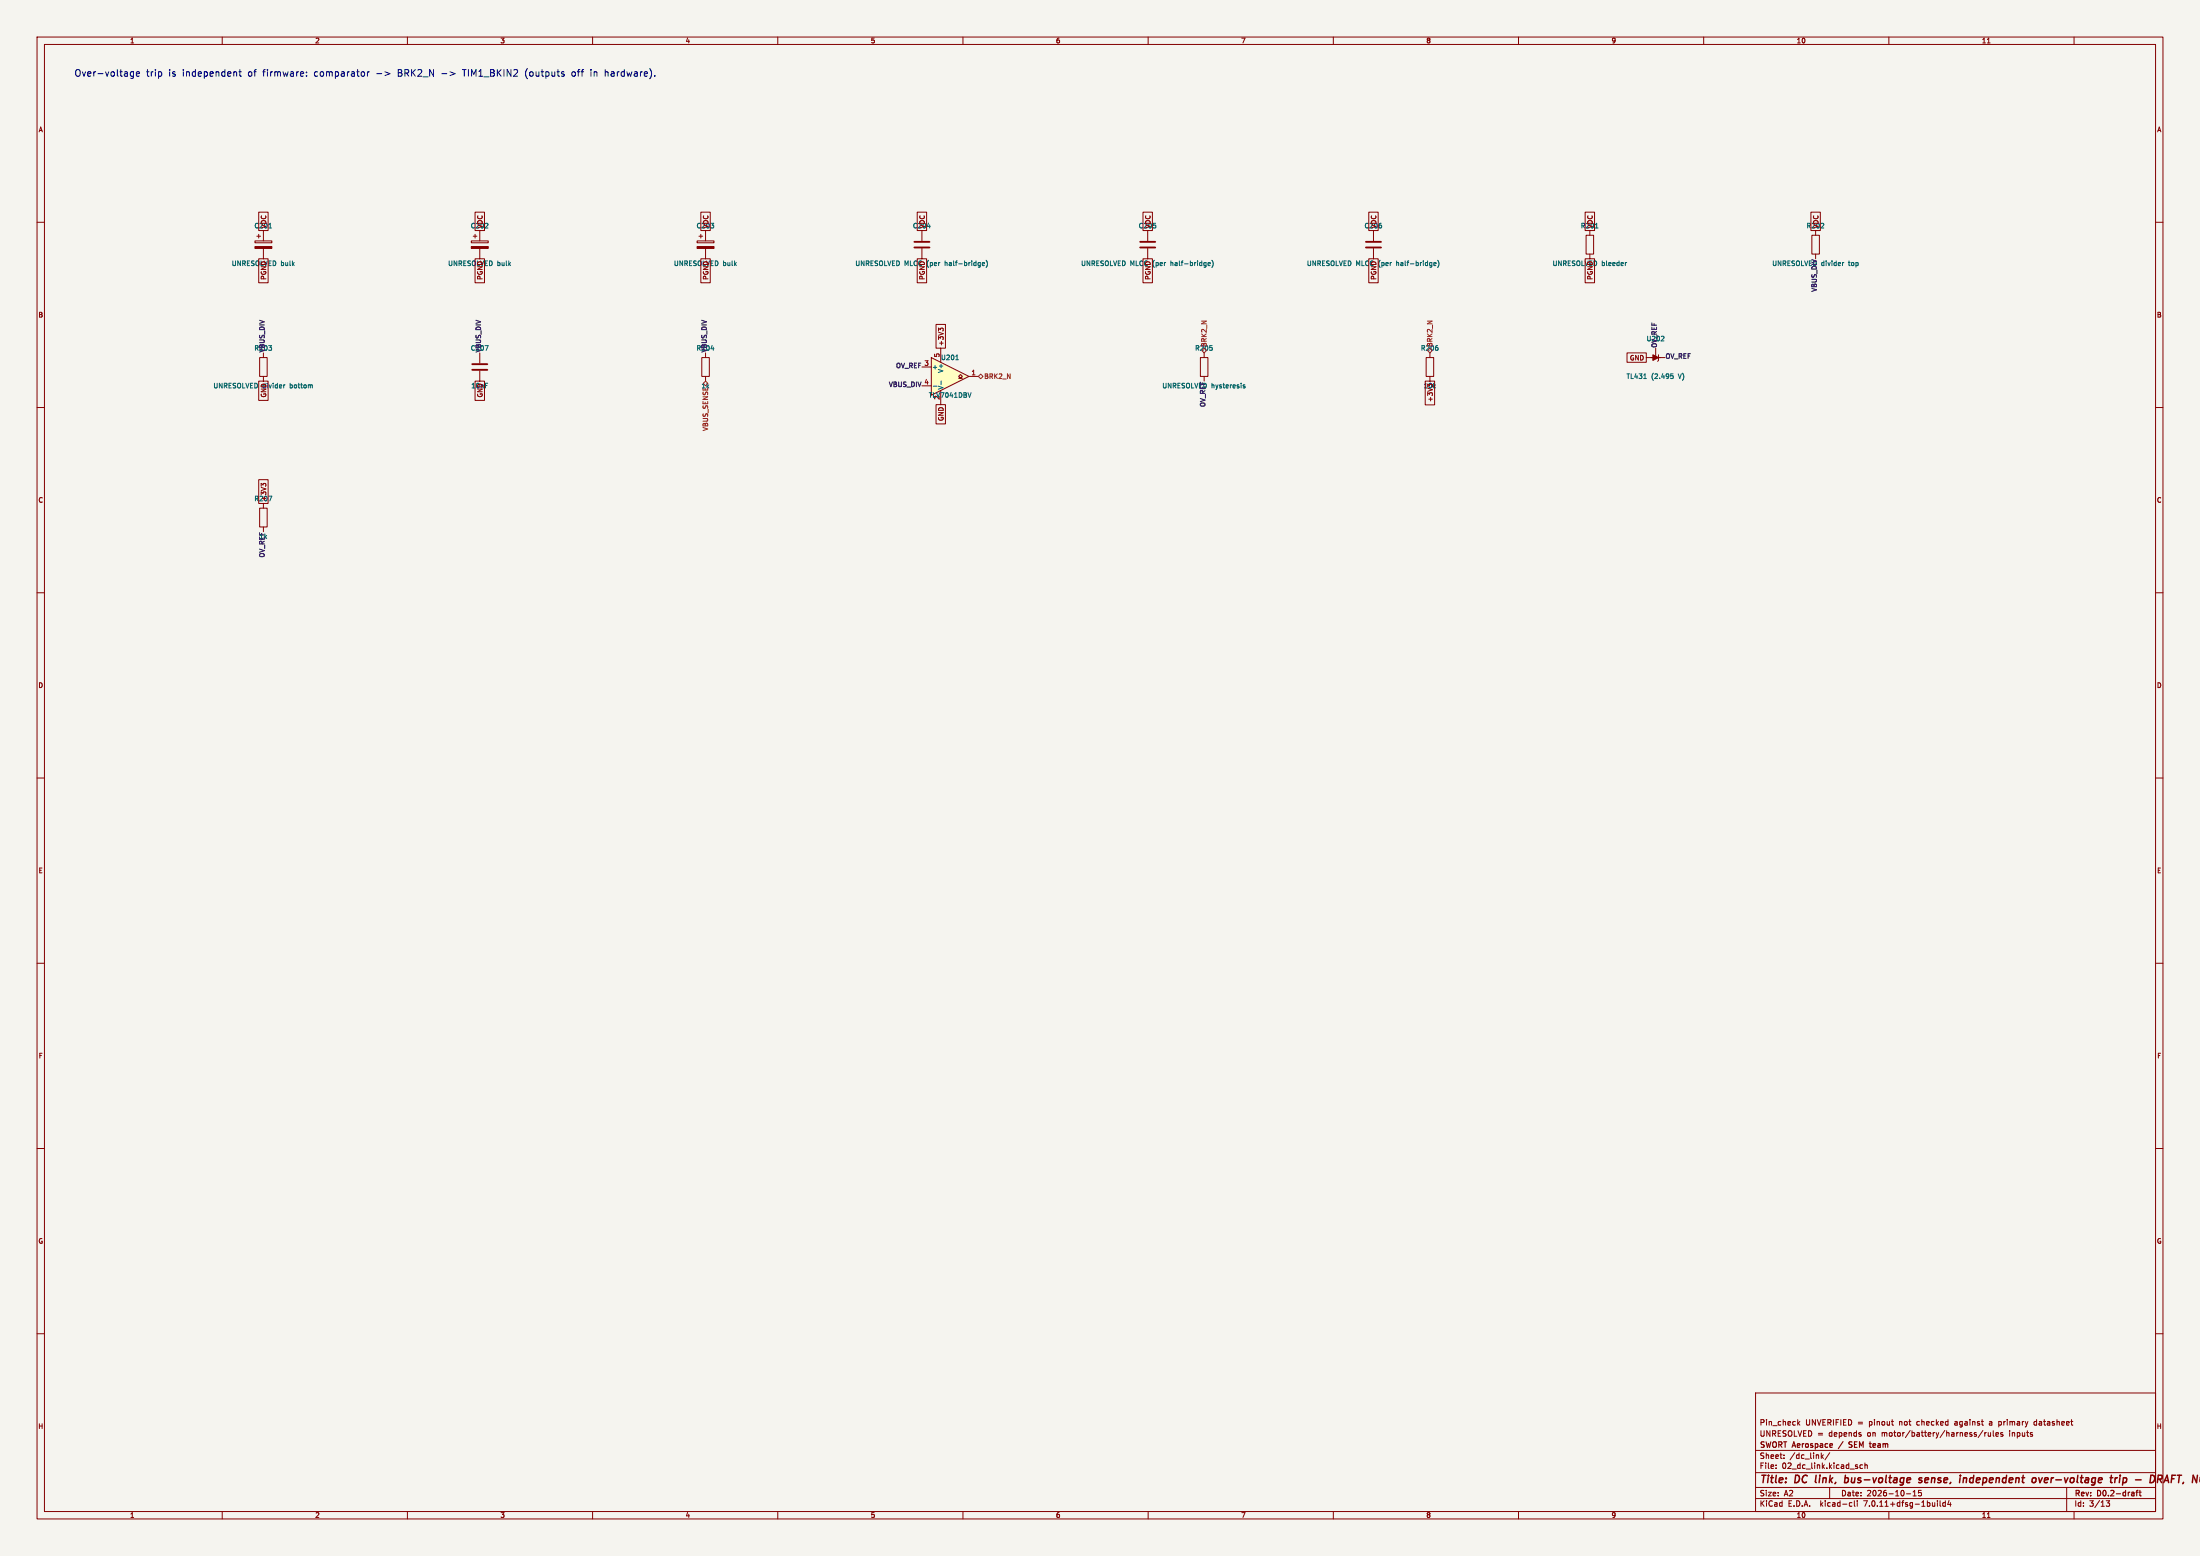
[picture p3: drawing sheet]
<svg xmlns="http://www.w3.org/2000/svg" width="594mm" height="420mm" viewBox="0 0 594 420" stroke-linecap="round" stroke-linejoin="round" font-family="sans-serif">
<path d="M0 0h594v420h-594z" fill="#f5f4ef" stroke="#f5f4ef" stroke-width=".27"/>
<g fill="none" stroke="#840000" stroke-width=".27">
<path d="M10 10h574v400h-574zM12 12h570v396h-570zM60 10v2M110 10v2M160 10v2M210 10v2M260 10v2M310 10v2M360 10v2M410 10v2M460 10v2M510 10v2"/>
<path d="M536.6 11.6h.7M560 10v2M10 60h2M582 60h2M248.9 62.2v2.8M248.9 67.1v2.8M10 110h2M582 110h2M70.1 137.2h2v5h-2zM71.1 135.9v1.3M10 160h2M71.1 142.2v1.3"/>
<path d="M582 160h2M10 210h2M582 210h2M10 260h2M582 260h2M10 310h2M582 310h2M10 360h2M474 376h108v32h-108zM582 360h2M474 397.5h108M474 391.5h108"/>
<path d="M479.5 396.2v.2M479.5 395.4v.2M481.7 393.5v.2M481.7 392.7v.2M485.4 383.2v1.5M485.5 384.1l.5 .6M486 383.7l-.6 .5M491.7 392.2v1.5M491.9 393.1l.4 .6M492.3 392.7l-.6 .5M494 392.1l-1.3 1.9M501.5 395.9v.4"/>
<path d="M502.5 387.2v.4M502.9 395.4h-.4l-.3 .3 .1 .6h.6M503.5 395.5l.6-.1 .1 1M503.5 394.9v1.5M510.7 383.7h.5M511.1 384.7h.1M535.4 386.1l-1.3 1.9M535.9 386.7v1M536.3 386.7l-.4 .3M536.8 386.7l.1 .9 .6-.1M537.2 384.2v.4M537.5 386.7v1"/>
<path d="M538.2 386.2v1.3l.2 .2M538.9 387.2l.7-.2-.1-.3h-.4l-.2 .2 .1 .7h.5M539.7 384.6l.4 .1M539.7 383.7v1.5M540.1 383.7h-.4M540.7 386.7h-.3l-.2 .2v.2l.5 .1v.4h-.5M549.7 383.7l-.5 .3v.5l.5 .2M60 408v2M110 408v2M160 408v2M210 408v2M260 408v2"/>
<path d="M310 408v2M360 408v2M410 408v2M460 408v2M474 404.5h108M474 401.5h108M494 401.5v3M499.6 405.6h.4M500 406.5l-.4 .1M500.7 405.1v1.3l.2 .2M501.5 405.1v.1M501.5 405.6v1"/>
<path d="M510 408v2M514.7 403.2h1.2M516.5 403.8h.9M516.5 402.7l.5-.4v1.5M518.7 402.3h-.7v.7l.7-.1v.7l-.2 .2-.5-.2M523.1 405.1v.1M523.1 405.6v1M523.8 405.1v1.3l.2 .2M525.2 405.6h-.4l-.3 .3 .2 .6h.5M525.2 405.1v1.5M526.2 405l-.3 1.1h.9M526.6 405.6v1"/>
<path d="M536.6 409.6h.7M558 401.5v6.5M560 408v2M568.7 405.1h.9l-.5 .5 .4 .2v.6l-.8 .1"/>
</g>
<path d="M497.6 389.1l-1.3 1.9M499.2 390.6h.7M500.1 389.2h-.6l-.3 .3 .1 .3 .6 .2M506.2 389.7l-.5 .2 .1 .7 .4 .1M506.4 390l-.7 .2M576.7 402.8h.6M577 402.3l-.1 1.5M577.6 402.8h.5M577.8 402.3v1.3l.3 .2" fill="none" stroke="#840000" stroke-width=".3"/>
<g fill="none" stroke="#840000" stroke-width=".4">
<path d="M490.4 398.2l-.2 1.9M498.2 399h.7M498.3 398.2l-.3 2M518.9 399l-.4-.1-.4 .2 .1 .3 .7 .2-.1 .5h-.8M519.9 399l-.2 .9 .2 .3M520.7 399.3l-1 .2M529.3 398.2v.2M530.2 399.1l.3-.2 .4 .1v1.2M530.2 398.9l-.2 1.3M550.5 398.9l.3 1.3 .6-1.3M552.1 399.1l-.1 1M553 399.3l-1 .2"/>
<path d="M569.7 398.9h.8M571.1 398.9l-.1 1.3M571.7 398.9l-.6 .3M572.4 398.9l-.2 1.3M572.5 398.2l-.1 .2M573.3 399h.8M573.3 398.9l-.2 2M581.8 399.1a.72 .72 0 0 0-.6-.9h-.5l-.2 2 1-.3M583.7 399.1l.1-.5-.1-.3-1-.1-.2 2M584.5 399.6h.9M498.9 400l-.3 .2-.6-.1M574 400l-.3 .2-.5-.1"/>
<path d="M584.2 400.2l.9-2 .4 2"/>
</g>
<path d="M250.4 61.1h.8M265.2 71.3l.6-.1v-.3h-.4l-.2 .1 .1 .6h.5M266.2 70.2a1.46 1.46 0 0 1 0 2M72.5 133.9h.9l-.6 1.3" fill="none" stroke="#006464" stroke-width=".27"/>
<path d="M246.9 66.8h4.1M246.9 65.3h4.1" fill="none" stroke="#840000" stroke-width=".51"/>
<path d="M251.5 96.5l10.1 5.1-10.1 5.1z" fill="#ffffc2"/>
<g fill="none" stroke="#840000" stroke-width=".27">
<path d="M69.8 57.3h2.6v4.9h-2.6zM128.3 57.3h2.5v4.9h-2.5zM189.2 57.3h2.6v4.9h-2.6zM247.6 57.3h2.6v4.9h-2.6zM308.6 57.3h2.5v4.9h-2.5zM369.6 57.3h2.5v4.9h-2.5zM428 57.3h2.5v4.9h-2.5zM488.9 57.3h2.6v4.9h-2.6zM68.8 65h4.6v.5h-4.6zM69.3 63.8h1.1M69.8 69.9h2.6v6.4h-2.6zM69.8 63.2v1.1"/>
<path d="M71.1 62.2v2.8M71.1 67.1v2.8M127.3 65h4.5v.5h-4.5zM127.8 63.8h1M128.3 69.9h2.5v6.4h-2.5zM128.3 63.2v1.1M129.5 62.2v2.8M129.5 67.1v2.8M188.2 65h4.6v.5h-4.6zM188.7 63.8h1M189.2 69.9h2.6v6.4h-2.6zM189.2 63.2v1.1"/>
<path d="M190.5 62.2v2.8M190.5 67.1v2.8M247.6 69.9h2.6v6.4h-2.6zM308.6 69.9h2.5v6.4h-2.5zM309.9 62.2v2.8M309.9 67.1v2.8M369.6 69.9h2.5v6.4h-2.5zM370.8 62.2v2.8M370.8 67.1v2.8M428 69.9h2.5v6.4h-2.5zM428.2 63.5h2.1v5.1h-2.1zM429.3 62.2v1.3"/>
<path d="M429.3 68.6v1.3M489.2 63.5h2v5.1h-2zM490.2 62.2v1.3M490.2 68.6v1.3M70.1 96.5h2v5.1h-2zM71.1 95.3v1.2M129.5 95.3v2.7M189.5 96.5h2v5.1h-2zM190.5 95.3v1.2M248.9 99.1h2.6M251.5 96.5l10.1 5.1-10.1 5.1zM252.7 87.6h2.6v6.4h-2.6z"/>
<path d="M253.9 89l-.5-.4v.8M253.9 88.8l.2-.2 .6 .2M254 94v3.8M324.1 96.5h2v5.1h-2zM325.1 95.3v1.2M385.1 96.5h2v5.1h-2zM386.1 95.3v1.2M439.3 95.3h5.2v2.5h-5.2zM444.5 96.5h5.1M445.8 96.5h2.5M447 94v2.5M447.8 95.8v1.5l-.3 .2"/>
<path d="M69.8 102.9h2.6v5.2h-2.6zM71.1 101.6v1.3M128.3 102.9h2.5v5.2h-2.5zM129.5 100.1v2.8M190.5 101.6v1.3M248.9 104.1h2.6M252.7 109.2h2.6v5.2h-2.6zM254 105.4v3.8M258.8 102.1h.5l-.5-.5 .5-.5 .5 .5-.5 .5h.5M261.6 101.6h2.6M325.1 101.6v1.3M384.8 102.9h2.5v6.4h-2.5z"/>
<path d="M386.1 101.6v1.3M69.8 129.5h2.6v6.4h-2.6zM71 130.9l-.5-.4v.8M71 130.7l.2-.2 .6 .2"/>
</g>
<g fill="none" stroke="#006464" stroke-width=".27">
<path d="M72.6 61.5h.7M326.2 71.3l.6-.1-.1-.3h-.3l-.2 .1v.6h.5M327.2 70.2a1.46 1.46 0 0 1 0 2M387.1 71.3l.6-.1v-.3h-.4l-.2 .1 .1 .6h.5M388.2 70.2a1.46 1.46 0 0 1 0 2M430.7 61.5h.8M439.2 70.9l-.3 .1M497.8 70.9l-.3 .1M131 93.3h.8l-.5 1.3M192 94.1h.8M258.1 97.1h.7M448.5 92h.8"/>
<path d="M449.2 90.9v.4M77 103.9l-.3 .1M84.2 103.9l.1 .2v.6M252 104.2h1M254.1 102.8v1M262.2 106l-.4 1.3M335.6 104.1l.6 .4-.2 .2h-.4M335.6 104.1h.1M336.1 103.9l-.5 .2M443.8 102.2h.7M451.1 100.9h.6M451.2 101.4l.6 .2-.1 .5-.5 .1"/>
</g>
<g fill="#840000" stroke="#840000" stroke-width=".27">
<path d="M446.3 95.8l1.5 .7-1.5 .8z"/>
<path d="M188.2 66.5h4.6v.6h-4.6z"/>
<path d="M68.8 66.5h4.6v.6h-4.6z"/>
<path d="M127.3 66.5h4.5v.6h-4.5z"/>
</g>
<path d="M307.8 66.8h4.1M307.8 65.3h4.1M368.8 66.8h4.1M368.8 65.3h4.1M127.5 99.8h4.1M127.5 98.3h4.1" fill="none" stroke="#840000" stroke-width=".51"/>
<path d="M189.9 103.5l.6-.6 .6 .6-.6 .6zM264.2 101.6l.6-.6 .6 .6-.6 .6z" fill="none" stroke="#725600" stroke-width=".27"/>
<g fill="none" stroke="#0000c2" stroke-width=".27">
<path d="M36 19.4v1.4l-.3 .4-.4-.1M36 19.5l-.5-.1-.3 .3 .2 .8h.6M36.8 20l.9-.2-.1-.3-.5-.1-.3 .2 .1 .9h.7M43.6 19.5v.9M63.8 19.5l.1 1.1M64.5 19.4h.7M64.8 18.8v1.5l.4 .3M82.8 19.5v.1M99.2 19.4v1.2M99.7 19.4l-.5 .3M101.7 19.9h1.4M103.9 19.4l1.4 .5-1.4 .5"/>
<path d="M119.3 19.9h1.3M121.5 19.4l1.4 .5-1.4 .5M159.6 18.8v.1M159.6 19.4v1.2M163.4 18.8v1.8M163.7 19.4l-.3 .1M82.8 20.4v.2M152.3 20.1v.4"/>
</g>
<g font-size="2.8" fill="#840000">
<text x="475" y="400.9">Title:</text>
<text x="484.7" y="400.9">DC</text>
<text x="491" y="400.9">link,</text>
<text x="499.7" y="400.9">bus-voltage</text>
<text x="520.6" y="400.9">sense,</text>
<text x="532.3" y="400.9">independent</text>
<text x="552.8" y="400.9">over-voltage</text>
<text x="574.7" y="400.9">trip</text>
<text x="582.2" y="400.9">-</text>
<text x="587" y="400.9">DRAFT</text>
</g>
<g font-size="2.5" fill="#0000c2">
<text x="20" y="20.9">Over-voltage</text>
<text x="39.4" y="20.9">trip</text>
<text x="45.5" y="20.9">is</text>
<text x="49.3" y="20.9">independent</text>
<text x="67" y="20.9">of</text>
<text x="71.1" y="20.9">firmware:</text>
<text x="85" y="20.9">comparator</text>
<text x="107.8" y="20.9">BRK2_N</text>
<text x="125.5" y="20.9">TIM1_BKIN2</text>
<text x="142.4" y="20.9">(outputs</text>
<text x="155.1" y="20.9">off</text>
<text x="160.3" y="20.9">in</text>
<text x="164.2" y="20.9">hardware).</text>
</g>
<g font-size="2.1" fill="#840000">
<text x="475" y="388">UNRESOLVED =</text>
<text x="475" y="385">Pin_check</text>
<text x="487.4" y="385">UNVERIFIED</text>
<text x="493.8" y="388">depends</text>
<text x="501.6" y="385">=</text>
<text x="504.3" y="388">on</text>
<text x="504.8" y="385">pinout</text>
<text x="508.3" y="388">motor/battery/harness/rules</text>
<text x="513.1" y="385">not</text>
<text x="517.9" y="385">checked</text>
<text x="528.3" y="385">against</text>
<text x="537.8" y="385">a</text>
<text x="540.5" y="385">primary</text>
<text x="542.9" y="388">inputs</text>
<text x="550.2" y="385">datasheet</text>
<text x="475" y="394">Sheet:</text>
<text x="475" y="391.2">SWORT Aerospace</text>
<text x="483.2" y="394">/dc_link/</text>
<text x="500.5" y="391.2">SEM</text>
<text x="506.8" y="391.2">team</text>
<text x="475" y="396.7">File:</text>
<text x="481.1" y="396.7">02_dc_link.kicad_sch</text>
<text x="475" y="406.9">KiCad</text>
<text x="475" y="404.1">Size:</text>
<text x="481.7" y="404.1">A2</text>
<text x="482.7" y="406.9">E.D.A.</text>
<text x="491.6" y="406.9">kicad-cli</text>
<text x="497" y="404.1">Date:</text>
<text x="503.5" y="406.9">7.0.11+dfsg-1build4</text>
<text x="504" y="404.1">2026-10-15</text>
<text x="560" y="404.3">Rev:</text>
<text x="560" y="406.9">Id:</text>
<text x="564.1" y="406.9">3/13</text>
<text x="566.4" y="404.3">D0.2-draft</text>
</g>
<g font-size="1.8" fill="#840000">
<text x="35" y="11.9">1</text>
<text x="85" y="11.9">2</text>
<text x="135" y="11.9">3</text>
<text x="185" y="11.9">4</text>
<text x="235" y="11.9">5</text>
<text x="285" y="11.9">6</text>
<text x="335" y="11.9">7</text>
<text x="385" y="11.9">8</text>
<text x="435" y="11.9">9</text>
<text x="485" y="11.9">10</text>
<text x="535" y="11.9">11</text>
<text x="10.3" y="35.9">A</text>
<text x="582.3" y="35.9">A</text>
<text x="72.1" y="61.8" transform="rotate(-90 72.1 61.8)">VDC</text>
<text x="130.5" y="61.8" transform="rotate(-90 130.5 61.8)">VDC</text>
<text x="191.5" y="61.8" transform="rotate(-90 191.5 61.8)">VDC</text>
<text x="249.9" y="61.8" transform="rotate(-90 249.9 61.8)">VDC</text>
<text x="310.8" y="61.8" transform="rotate(-90 310.8 61.8)">VDC</text>
<text x="371.8" y="61.8" transform="rotate(-90 371.8 61.8)">VDC</text>
<text x="430.2" y="61.8" transform="rotate(-90 430.2 61.8)">VDC</text>
<text x="491.2" y="61.8" transform="rotate(-90 491.2 61.8)">VDC</text>
<text x="72.1" y="75.7" transform="rotate(-90 72.1 75.7)">PGND</text>
<text x="130.5" y="75.7" transform="rotate(-90 130.5 75.7)">PGND</text>
<text x="191.5" y="75.7" transform="rotate(-90 191.5 75.7)">PGND</text>
<text x="249.9" y="75.7" transform="rotate(-90 249.9 75.7)">PGND</text>
<text x="310.8" y="75.7" transform="rotate(-90 310.8 75.7)">PGND</text>
<text x="371.8" y="75.7" transform="rotate(-90 371.8 75.7)">PGND</text>
<text x="430.2" y="75.7" transform="rotate(-90 430.2 75.7)">PGND</text>
<text x="10.3" y="85.9">B</text>
<text x="582.3" y="85.9">B</text>
<text x="255" y="93.5" transform="rotate(-90 255 93.5)">+3V3</text>
<text x="440" y="97.5">GND</text>
<text x="72.1" y="107.4" transform="rotate(-90 72.1 107.4)">GND</text>
<text x="127.1" y="105">10nF</text>
<text x="130.5" y="107.4" transform="rotate(-90 130.5 107.4)">GND</text>
<text x="384.3" y="105">10k</text>
<text x="255" y="113.8" transform="rotate(-90 255 113.8)">GND</text>
<text x="387" y="108.6" transform="rotate(-90 387 108.6)">+3V3</text>
<text x="10.3" y="135.9">C</text>
<text x="68.6" y="135.5">R207</text>
<text x="72.1" y="135.4" transform="rotate(-90 72.1 135.4)">+3V3</text>
<text x="582.3" y="135.9">C</text>
<text x="10.3" y="185.9">D</text>
<text x="582.3" y="185.9">D</text>
<text x="10.3" y="235.9">E</text>
<text x="582.3" y="235.9">E</text>
<text x="10.3" y="285.9">F</text>
<text x="582.3" y="285.9">F</text>
<text x="10.3" y="335.9">G</text>
<text x="582.3" y="335.9">G</text>
<text x="10.2" y="385.9">H</text>
<text x="582.2" y="385.9">H</text>
<text x="35" y="409.9">1</text>
<text x="85" y="409.9">2</text>
<text x="135" y="409.9">3</text>
<text x="185" y="409.9">4</text>
<text x="235" y="409.9">5</text>
<text x="285" y="409.9">6</text>
<text x="335" y="409.9">7</text>
<text x="385" y="409.9">8</text>
<text x="435" y="409.9">9</text>
<text x="485" y="409.9">10</text>
<text x="535" y="409.9">11</text>
</g>
<g font-size="1.8" fill="#006464">
<text x="68.6" y="61.8">C201</text>
<text x="127" y="61.8">C202</text>
<text x="187.9" y="61.8">C203</text>
<text x="246.4" y="61.8">C204</text>
<text x="307.3" y="61.8">C205</text>
<text x="368.3" y="61.8">C206</text>
<text x="426.7" y="61.8">R201</text>
<text x="487.7" y="61.8">R202</text>
<text x="62.5" y="72">UNRESOLVED bulk</text>
<text x="120.9" y="72">UNRESOLVED bulk</text>
<text x="181.8" y="72">UNRESOLVED bulk</text>
<text x="230.8" y="72">UNRESOLVED MLCC</text>
<text x="250.3" y="72">(per</text>
<text x="255.4" y="72">half-bridge)</text>
<text x="291.8" y="72">UNRESOLVED MLCC</text>
<text x="311.3" y="72">(per</text>
<text x="316.3" y="72">half-bridge)</text>
<text x="352.7" y="72">UNRESOLVED MLCC</text>
<text x="372.3" y="72">(per</text>
<text x="377.3" y="72">half-bridge)</text>
<text x="419.1" y="72">UNRESOLVED bleeder</text>
<text x="478.4" y="72">UNRESOLVED divider</text>
<text x="499.2" y="72">top</text>
<text x="251.6" y="99.9">+</text>
<text x="253.7" y="96.6" transform="rotate(-90 253.7 96.6)">5</text>
<text x="254" y="97.4">U201</text>
<text x="254.9" y="100.8" transform="rotate(-90 254.9 100.8)">V+</text>
<text x="57.5" y="105">UNRESOLVED</text>
<text x="70.8" y="105">divider</text>
<text x="78.3" y="105">bottom</text>
<text x="250.7" y="107.5">TLV7041DBV</text>
<text x="254.9" y="105.3" transform="rotate(-90 254.9 105.3)">V-</text>
<text x="313.7" y="105">UNRESOLVED hysteresis</text>
<text x="439" y="102.5">TL431</text>
<text x="445.8" y="102.5">(2.495</text>
<text x="453.3" y="102.5">V)</text>
<text x="253.7" y="108" transform="rotate(-90 253.7 108)">2</text>
</g>
<g font-size="1.8" fill="#0f0f0f">
<text x="490.7" y="78.9" transform="rotate(-90 490.7 78.9)">VBUS_DIV</text>
<text x="68.6" y="94.8">R203</text>
<text x="71.6" y="95.3" transform="rotate(-90 71.6 95.3)">VBUS_DIV</text>
<text x="127" y="94.8">C207</text>
<text x="130.1" y="95.3" transform="rotate(-90 130.1 95.3)">VBUS_DIV</text>
<text x="187.9" y="94.8">R204</text>
<text x="191" y="95.3" transform="rotate(-90 191 95.3)">VBUS_DIV</text>
<text x="444.5" y="92.3">U202</text>
<text x="447.6" y="94" transform="rotate(-90 447.6 94)">OV_REF</text>
<text x="241.8" y="99.6">OV_REF</text>
<text x="449.6" y="97">OV_REF</text>
<text x="239.9" y="104.7">VBUS_DIV</text>
<text x="325.6" y="110" transform="rotate(-90 325.6 110)">OV_REF</text>
<text x="69.9" y="145.6">1k</text>
<text x="71.6" y="150.6" transform="rotate(-90 71.6 150.6)">OV_REF</text>
</g>
<g font-size="1.8" fill="#725600">
<text x="322.6" y="94.8">R205</text>
<text x="326" y="93.8" transform="rotate(-90 326 93.8)">BRK2_N</text>
<text x="383.5" y="94.8">R206</text>
<text x="386.9" y="93.8" transform="rotate(-90 386.9 93.8)">BRK2_N</text>
<text x="189.3" y="105">1k</text>
<text x="265.6" y="102.5">BRK2_N</text>
<text x="191.4" y="116.4" transform="rotate(-90 191.4 116.4)">VBUS_SENSE</text>
</g>
<g font-size="1.8" fill="#a90000">
<text x="249.5" y="98.8">3</text>
<text x="262.2" y="101.3">1</text>
<text x="249.5" y="103.9">4</text>
</g>
</svg>
